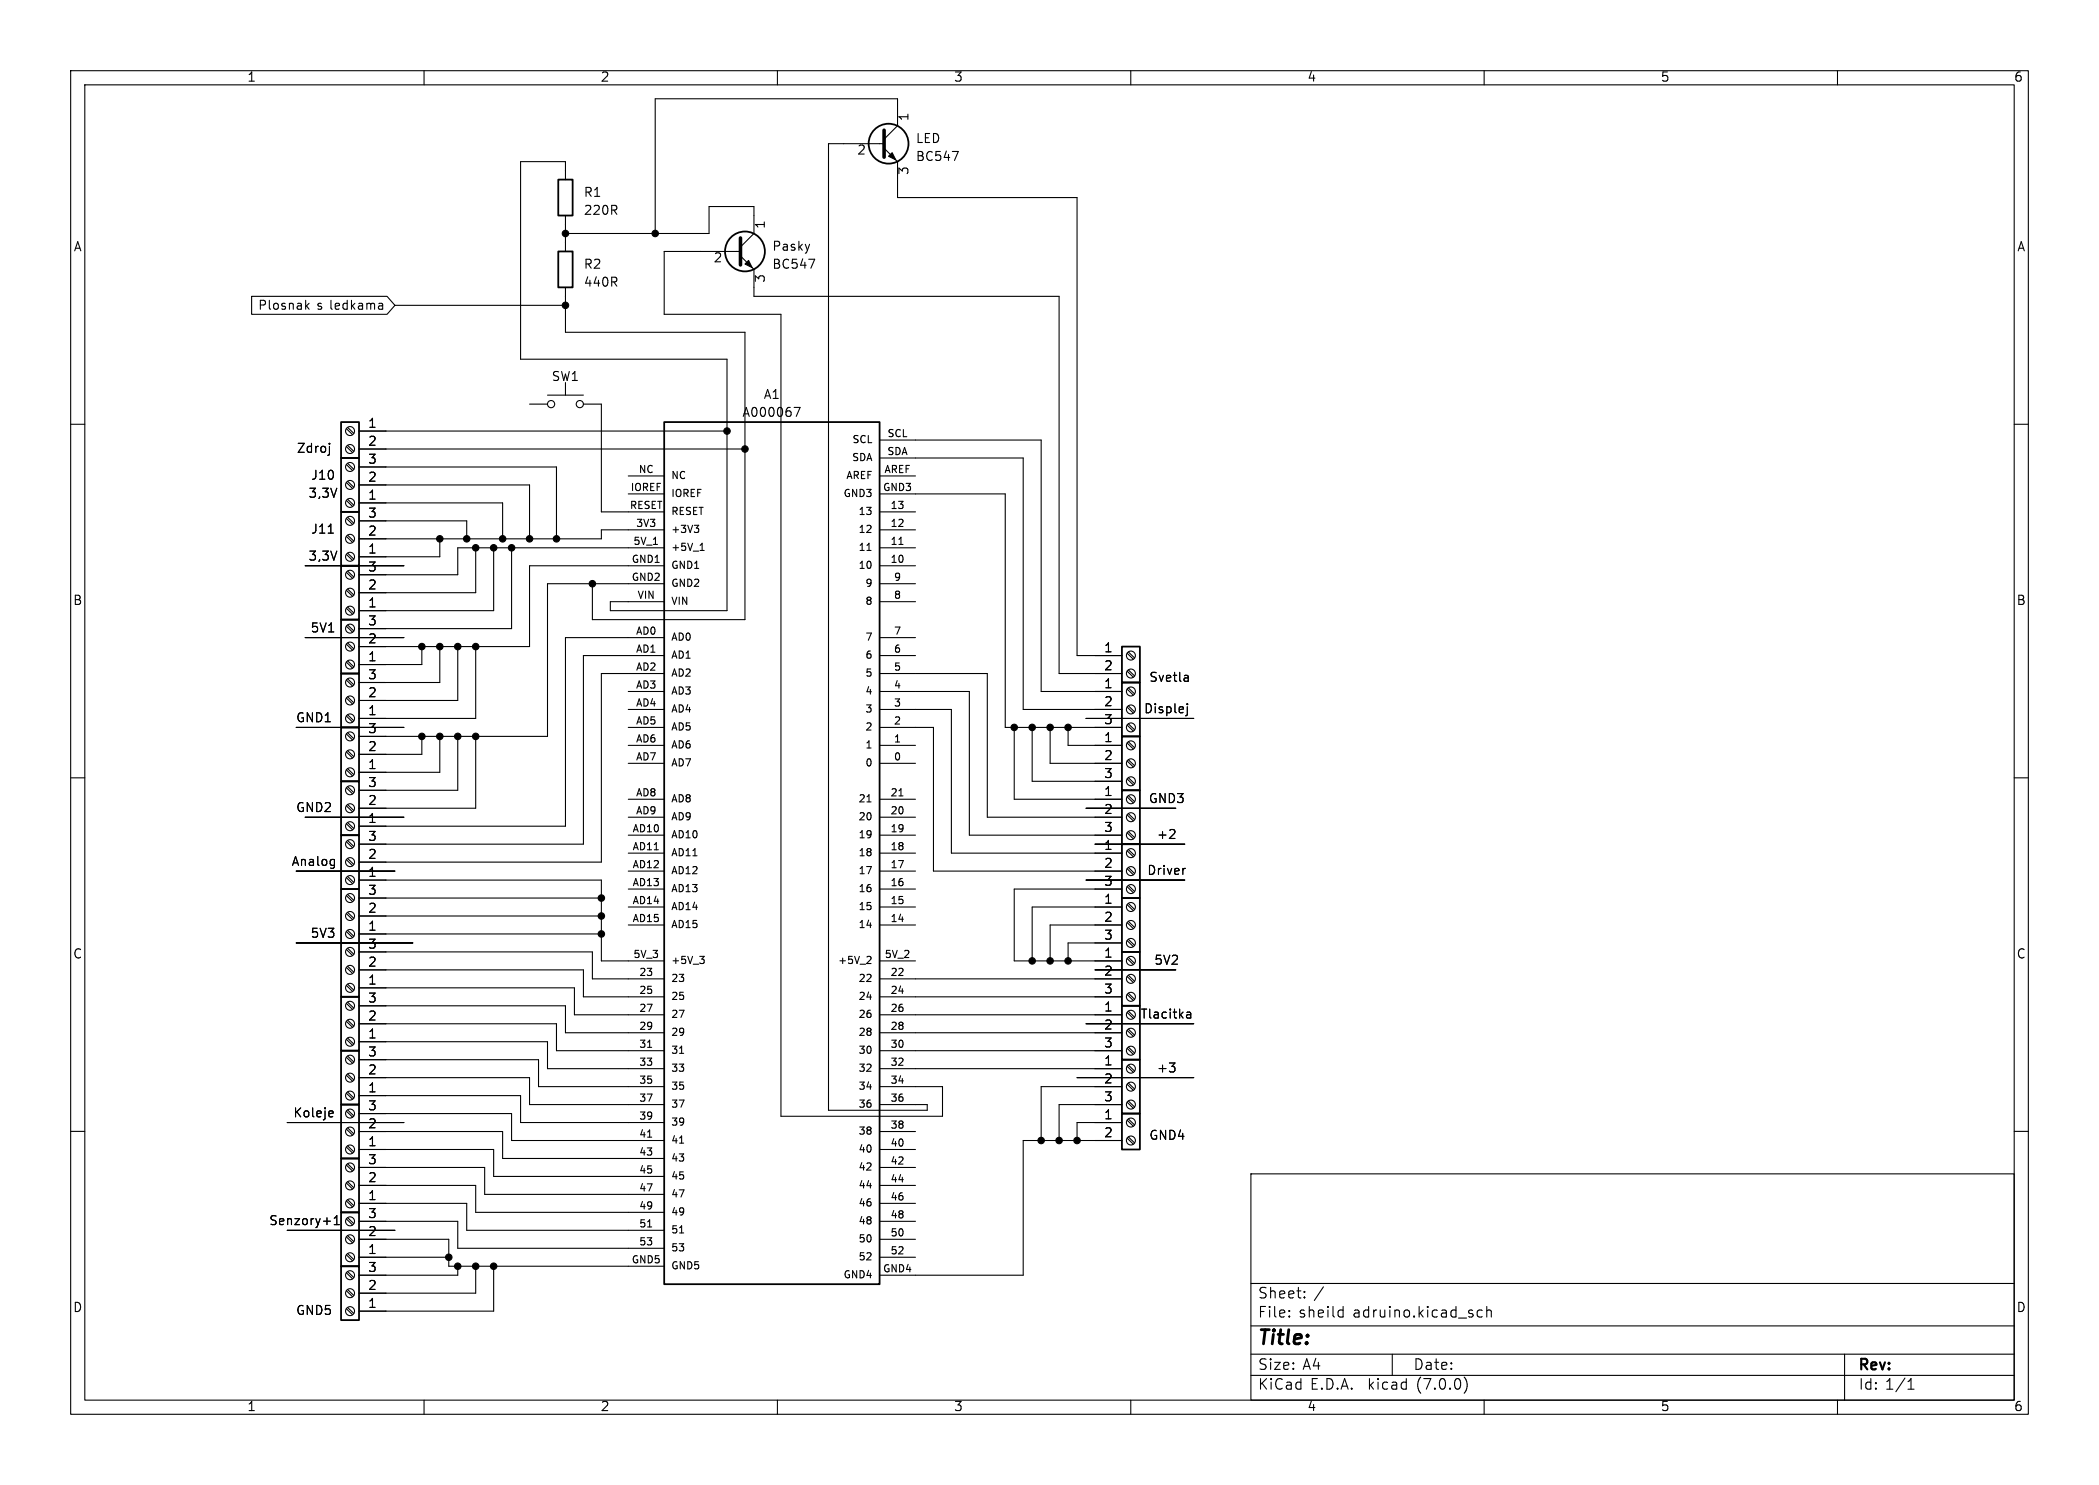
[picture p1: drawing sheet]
<svg xmlns="http://www.w3.org/2000/svg" width="297mm" height="210mm" viewBox="0 0 297 210" stroke-linecap="round" stroke-linejoin="round" font-family="sans-serif">
<g fill="none" stroke="#000" stroke-width=".15">
<path d="M10 10h277v190h-277zM12 12h273v186h-273zM60 10v2M110 10v2M125.1 19.7l1.9-1.9v-3.8h-34.3v19M160 10v2M210 10v2M260 10v2M80 25.4v-2.5h-6.3v27.9h29.2v35.6h-16.5v-1.3h7.6M80 30.5v5.1M80 33h20.3v-3.8h6.4v3.8l-1.9 1.9M104.8 36.2l1.9 1.9v3.8h43.2v53.4h8.8"/>
<path d="M104.8 35.6h-10.8v8.9h16.5v113.4h22.9v-4.2h-8.9M114.4 36.7h.9l-.6 1.2M125.1 21l1.9 1.9v5h25.4v64.8h6.3M125.1 20.3h-7.9v136.7h14v-.8h-6.7M134.8 21.4h.8l-.5 1.3M10 60h2M35.6 41.9h19.2l1.1 1.3-1.1 1.3h-19.2zM43.4 43.3l.3 .4M43.7 42.9l-.4 .5M53.7 42.9h.3l.1 .2v.6M54.1 43.7h-.4M54.1 43.2l-.4 .1"/>
<path d="M55.9 43.2h24.1M74.9 57.2h2.6M77.5 55.9h5M80 40.6v6.4h25.4v40.6h-21.6v-5M80 54.1v1.8M82.5 57.2h2.6v15.2h8.9M112.4 57.6h.8l-.5 1.3M285 60h2M46.4 75.4h.8M46.6 62.7v.1M46.6 63.1v1.1l-.2 .2M49 65.7l.9 .8"/>
<path d="M49 68.2l.9 .9M49 70.8l.9 .8M49 73.3l.9 .9M49 75.9l.9 .8M49 78.4l.9 .8M49 60.6l.9 .9M49 63.2l.9 .8M49.2 65.5l.9 .9M49.2 68.1l.9 .8M49.2 70.6l.9 .9M49.2 73.2l.9 .8M49.2 75.7l.9 .8"/>
<path d="M49.2 78.2l.9 .9M49.2 60.5l.9 .8M49.2 63l.9 .8M50.8 71.1h20.3v5.1M50.8 68.6h24.1v7.6M50.8 66h27.9v10.2M50.8 73.7h15.2v2.5M50.8 61h52.1M50.8 63.5h54.6M62.2 76.2v2.5h-11.4M67.3 77.5v6.3h-16.5M69.8 77.5v8.9h-19"/>
<path d="M72.4 77.5v11.4h-21.6M88.9 67.3h5.1M88.9 69.9h5.1M94 77.5h-29.2v3.8h-14M94 74.9h-8.9v1.3h-34.3M98.2 74.3h.7l-.4 .4M98.8 74.7l.1 .2-.1 .4M99.1 77.8h.5M99.3 77l.1-.2v1M122.7 77.8h.6M124.5 77.5h5M124.5 74.9h5"/>
<path d="M124.5 72.4h5M124.5 69.9h17.7v33h16.5M124.5 64.8h20.3v35.5h13.9M124.5 62.2h22.8v35.6h11.4M124.5 67.3h5M127.2 77h.6M43.2 80h13.9h-13.9M43.2 90.2h13.9h-13.9M49 96.2l.9 .8M49 98.7l.9 .9M49 88.6l.9 .8M49 91.1l.9 .8"/>
<path d="M49 93.6l.9 .9M49 80.9l.9 .9M49 83.5l.9 .8M49 86l.9 .9M49.2 96l.9 .9M49.2 98.6l.9 .8M49.2 88.4l.9 .8M49.2 90.9l.9 .9M49.2 93.5l.9 .8M49.2 80.8l.9 .8M49.2 83.3l.9 .9M49.2 85.9l.9 .8"/>
<path d="M59.7 91.4v2.6h-8.9M62.2 91.4v5.1h-11.4M64.8 91.4v7.7h-14M67.3 91.4v10.2h-16.5M88.9 97.8h5.1M94 95.3h-8.9v26.6h-34.3M94 92.7h-11.5v26.7h-31.7M94 82.6h-16.5v21.5h-26.7M94 90.2h-14v26.6h-29.2M94 80h-19.1v11.4h-24.1M124.5 80h5M124.5 97.8h12.7v20.3h21.5"/>
<path d="M124.5 95.3h15.2v20.3h19M124.5 92.7h5M124.5 90.2h5M124.5 85.1h5M124.5 82.6h5M159.5 94.9l.9 .9M159.5 92.4l.9 .8M159.5 100l.9 .8M159.5 97.5l.9 .8M159.7 94.7l.8 .9M159.7 92.2l.8 .8M159.7 99.8l.8 .9"/>
<path d="M159.7 97.3l.8 .8M168 95.5l.1 .2v.7M168 99.5v.1M168 100v1l-.2 .2M168.1 96.3l-.1 .1M168.1 95.8l-.1 .1M10 110h2M41.9 102.9h15.2h-15.2M43.2 115.6h13.9h-13.9M49 119l.9 .9M49 103.8l.9 .8M49 106.3l.9 .9"/>
<path d="M49 108.9l.9 .8M49 111.4l.9 .9M49 114l.9 .8M49 116.5l.9 .8M49 101.3l.9 .8M49.2 118.9l.9 .8M49.2 103.6l.9 .9M49.2 106.2l.9 .8M49.2 108.7l.9 .9M49.2 111.3l.9 .8M49.2 113.8l.9 .8M49.2 116.3l.9 .9"/>
<path d="M49.2 101.1l.9 .8M59.7 104.1v2.6h-8.9M62.2 104.1v5.1h-11.4M64.8 104.1v7.7h-14M67.3 104.1v10.2h-16.5M88.9 108h5.1M88.9 105.4h5.1M88.9 118.1h5.1M88.9 102.9h5.1M88.9 115.6h5.1M88.9 113h5.1M88.9 100.3h5.1"/>
<path d="M122.7 113.4h.6M124.5 108h5M124.5 105.4h5M124.5 102.9h7.6v20.3h26.6M124.5 100.3h10.1v20.4h24.1M124.5 118.1h5M124.5 115.6h5M124.5 113h5M127.2 112.6h.6M143.5 102.9v10.1h15.2M146 102.9v7.6h12.7M148.6 102.9v5.1h10.1"/>
<path d="M151.1 102.9v2.5h7.6M153.7 114.3h12.7h-12.7M153.7 101.6h15.2h-15.2M154.9 119.4h12.7h-12.7M159.5 117.8l.9 .8M159.5 115.2l.9 .9M159.5 112.7l.9 .8M159.5 102.5l.9 .9M159.5 110.2l.9 .8M159.5 107.6l.9 .9M159.5 105.1l.9 .8M159.7 117.6l.8 .8"/>
<path d="M159.7 115.1l.8 .8M159.7 112.5l.8 .9M159.7 102.4l.8 .8M159.7 110l.8 .8M159.7 107.4l.8 .9M159.7 104.9l.8 .8M165.5 118.6h.7M166.2 117.4v.5M285 110h2M41.9 123.2h14h-14M41.9 133.4h16.5h-16.5M47.2 121.5l.1 .1"/>
<path d="M47.3 121.5v1.1l-.1 .1M47.3 122.3l-.1 .1M49 126.7l.9 .8M49 129.2l.9 .8M49 131.7l.9 .9M49 121.6l.9 .8M49 124.1l.9 .9M49 134.3l.9 .8M49 136.8l.9 .9M49 139.4l.9 .8M49.2 126.5l.9 .8M49.2 129l.9 .9"/>
<path d="M49.2 131.6l.9 .8M49.2 121.4l.9 .9M49.2 124l.9 .8M49.2 134.1l.9 .9M49.2 136.7l.9 .8M49.2 139.2l.9 .8M50.8 132.1h34.3M50.8 129.5h34.3M50.8 127h34.3M50.8 124.5h34.3v11.4h8.9M50.8 139.7h30.5v3.8h12.7M50.8 137.2h31.7v3.8h11.5"/>
<path d="M50.8 134.6h33v3.8h10.2M88.9 130.8h5.1M88.9 128.3h5.1M88.9 125.7h5.1M88.9 123.2h5.1M88.9 120.7h5.1M99 135.2h.6l-.3 .4M99.5 135.7l.1 .1-.1 .4M122.8 135.2l.4 .1 .1 .2-.7 .8h.7M124.5 130.8h5M124.5 128.3h5M124.5 125.7h5"/>
<path d="M124.5 123.2h5M124.5 120.7h5M124.5 138.4h34.2M124.5 135.9h5M153.7 124.5h13.9h-13.9M154.9 137.2h11.5h-11.5M158.7 130.8h-10.1v5.1M158.7 128.3h-12.7v7.6M158.7 125.7h-15.2v10.2h15.2M158.7 133.4h-7.6v2.5M159.5 125.4l.9 .8M159.5 122.9l.9 .8"/>
<path d="M159.5 120.3l.9 .9M159.5 133l.9 .9M159.5 130.5l.9 .8M159.5 127.9l.9 .9M159.5 138.1l.9 .8M159.5 135.6l.9 .8M159.7 125.2l.8 .9M159.7 122.7l.8 .8M159.7 120.1l.8 .9M159.7 132.8l.8 .9M159.7 130.3l.8 .8M159.7 127.8l.8 .8"/>
<path d="M159.7 137.9l.8 .9M159.7 135.4l.8 .8M167.6 122.8h.1M10 160h2M40.6 158.8h16.5h-16.5M46.7 157.1l.4 .1v.2l-.6 .1M47.1 157.9h-.4M49 141.9l.9 .8M49 144.4l.9 .9M49 147l.9 .8M49 149.5l.9 .9M49 152.1l.9 .8"/>
<path d="M49 154.6l.9 .8M49 157.1l.9 .9M49 159.7l.9 .8M49.2 141.7l.9 .9M49.2 144.3l.9 .8M49.2 146.8l.9 .9M49.2 149.4l.9 .8M49.2 151.9l.9 .8M49.2 154.4l.9 .9M49.2 157l.9 .8M49.2 159.5l.9 .9M50.8 147.3h26.7v3.8h16.5"/>
<path d="M50.8 144.8h27.9v3.8h15.3M50.8 142.2h29.2v3.9h14M50.8 154.9h22.9v3.9h20.3M50.8 152.4h24.1v3.8h19.1M50.8 149.9h25.4v3.8h17.8M50.8 157.5h21.6v3.8h21.6M91.6 148.1h.6M124.5 151.1h34.2M124.5 141h34.2M124.5 143.5h34.2M124.5 146.1h34.2M124.5 148.6h34.2"/>
<path d="M152.4 152.4h16.5h-16.5M153.7 144.8h15.2h-15.2M158.7 158.8h-6.3v2.5M158.7 153.7h-11.4v7.6M158.7 156.2h-8.8v5.1M159.5 158.4l.9 .9M159.5 155.9l.9 .8M159.5 153.3l.9 .9M159.5 150.8l.9 .8M159.5 148.3l.9 .8M159.5 145.7l.9 .9M159.5 143.2l.9 .8"/>
<path d="M159.5 140.6l.9 .9M159.7 158.2l.8 .9M159.7 155.7l.8 .8M159.7 153.2l.8 .8M159.7 150.6l.8 .9M159.7 148.1l.8 .8M159.7 145.5l.8 .9M159.7 143l.8 .8M159.7 140.5l.8 .8M165.5 150.3h.7l-.4 .5M166.2 150.9v.6M167.9 143.2h.5l.1 .8"/>
<path d="M167.9 143.9h.6M168.5 143.4l-.6 .2M285 160h2M40.6 174h15.3h-15.3M47.3 173.2h.7M47.3 172.3l.4-.4v1.3M49 172.4l.9 .8M49 174.9l.9 .9M49 177.5l.9 .8M49 164.8l.9 .8M49 167.3l.9 .8M49 169.8l.9 .9"/>
<path d="M49 162.2l.9 .9M49.2 172.2l.9 .9M49.2 174.8l.9 .8M49.2 177.3l.9 .8M49.2 164.6l.9 .8M49.2 167.1l.9 .9M49.2 169.7l.9 .8M49.2 179.8l.9 .9M49.2 162.1l.9 .8M50.8 177.8h12.7M50.8 175.3h12.7v3.8h30.5M50.8 172.7h14v3.8h29.2"/>
<path d="M50.8 170.2h15.2v3.8h28M50.8 167.6h16.5v3.9h26.7M50.8 165.1h17.8v3.8h25.4M50.8 160h20.3v3.8h22.9M50.8 162.6h19v3.8h24.2M64.8 179.1v1.2h-14M67.3 179.1v3.8h-16.5M69.8 179.1v6.3h-19M91.6 160.8h.6M91.6 173.5h.6M124.5 177.8h5M124.5 175.3h5"/>
<path d="M124.5 172.7h5M124.5 170.2h5M124.5 167.6h5M124.5 165.1h5M124.5 160h5M124.5 162.6h5M158.7 161.3h-13.9v19h-20.3M159.5 161l.9 .8M159.7 160.8l.8 .8M177 166h108v32h-108zM49 180l.9 .8M49 182.5l.9 .9"/>
<path d="M49 185.1l.9 .8M49.2 182.4l.9 .8M49.2 184.9l.9 .9M60 198v2M110 198v2M160 198v2M177 194.5h108M177 191.5h108M177 187.5h108M177 181.5h108M182.4 186.1l.1 .1-.1 .1M182.4 185.3l.1 .1-.1 .1"/>
<path d="M184.6 183.4v.1v.1M184.6 182.6v.1v.1M189.6 185.3h.4M190 184.8v1.5M190 186.2l-.4 .1M197 191.5v3M207.2 194.7a1.72 1.72 0 0 1 0 2.3M209.7 185.3h-.4l-.3 .2v.5l.2 .2 .1 .1 .4-.1M210 198v2M210.4 185.4a.37 .37 0 0 1 .6 .1v.8M210.4 184.8v1.5M260 198v2"/>
<path d="M261 191.5v6.5M270 196.5h.8M270 195.4l.4-.4v1.5"/>
<circle cx="78" cy="57.2" r=".51"/>
<circle cx="82" cy="57.2" r=".51"/>
<circle cx="49.5" cy="73.7" r=".63"/>
<circle cx="49.5" cy="61" r=".63"/>
<circle cx="49.5" cy="76.2" r=".63"/>
<circle cx="49.5" cy="78.7" r=".63"/>
<circle cx="49.5" cy="71.1" r=".63"/>
<circle cx="49.5" cy="66" r=".63"/>
<circle cx="49.5" cy="63.5" r=".63"/>
<circle cx="49.5" cy="68.6" r=".63"/>
<circle cx="49.5" cy="96.5" r=".63"/>
<circle cx="49.5" cy="83.8" r=".63"/>
<circle cx="49.5" cy="81.3" r=".63"/>
<circle cx="49.5" cy="91.4" r=".63"/>
<circle cx="49.5" cy="99.1" r=".63"/>
<circle cx="49.5" cy="88.9" r=".63"/>
<circle cx="49.5" cy="94" r=".63"/>
<circle cx="49.5" cy="86.4" r=".63"/>
<circle cx="160" cy="92.7" r=".63"/>
<circle cx="160" cy="97.8" r=".63"/>
<circle cx="160" cy="95.2" r=".63"/>
<circle cx="49.5" cy="119.4" r=".63"/>
<circle cx="49.5" cy="114.3" r=".63"/>
<circle cx="49.5" cy="111.8" r=".63"/>
<circle cx="49.5" cy="109.2" r=".63"/>
<circle cx="49.5" cy="116.8" r=".63"/>
<circle cx="49.5" cy="101.6" r=".63"/>
<circle cx="49.5" cy="104.1" r=".63"/>
<circle cx="49.5" cy="106.7" r=".63"/>
<circle cx="160" cy="118.1" r=".63"/>
<circle cx="160" cy="115.6" r=".63"/>
<circle cx="160" cy="102.9" r=".63"/>
<circle cx="160" cy="100.3" r=".63"/>
<circle cx="160" cy="110.5" r=".63"/>
<circle cx="160" cy="113" r=".63"/>
<circle cx="160" cy="107.9" r=".63"/>
<circle cx="160" cy="105.4" r=".63"/>
<circle cx="49.5" cy="121.9" r=".63"/>
<circle cx="49.5" cy="124.5" r=".63"/>
<circle cx="49.5" cy="127" r=".63"/>
<circle cx="49.5" cy="139.7" r=".63"/>
<circle cx="49.5" cy="129.5" r=".63"/>
<circle cx="49.5" cy="132.1" r=".63"/>
<circle cx="49.5" cy="134.6" r=".63"/>
<circle cx="49.5" cy="137.2" r=".63"/>
<circle cx="160" cy="120.6" r=".63"/>
<circle cx="160" cy="125.7" r=".63"/>
<circle cx="160" cy="123.2" r=".63"/>
<circle cx="160" cy="133.3" r=".63"/>
<circle cx="160" cy="138.4" r=".63"/>
<circle cx="160" cy="135.9" r=".63"/>
<circle cx="160" cy="130.8" r=".63"/>
<circle cx="160" cy="128.3" r=".63"/>
<circle cx="49.5" cy="142.2" r=".63"/>
<circle cx="49.5" cy="152.4" r=".63"/>
<circle cx="49.5" cy="149.9" r=".63"/>
<circle cx="49.5" cy="157.5" r=".63"/>
<circle cx="49.5" cy="147.3" r=".63"/>
<circle cx="49.5" cy="144.8" r=".63"/>
<circle cx="49.5" cy="154.9" r=".63"/>
<circle cx="160" cy="153.7" r=".63"/>
<circle cx="160" cy="151.1" r=".63"/>
<circle cx="160" cy="141" r=".63"/>
<circle cx="160" cy="148.6" r=".63"/>
<circle cx="160" cy="156.2" r=".63"/>
<circle cx="160" cy="143.5" r=".63"/>
<circle cx="160" cy="158.7" r=".63"/>
<circle cx="160" cy="146" r=".63"/>
<circle cx="49.5" cy="175.3" r=".63"/>
<circle cx="49.5" cy="177.8" r=".63"/>
<circle cx="49.5" cy="170.2" r=".63"/>
<circle cx="49.5" cy="160" r=".63"/>
<circle cx="49.5" cy="162.6" r=".63"/>
<circle cx="49.5" cy="165.1" r=".63"/>
<circle cx="49.5" cy="167.6" r=".63"/>
<circle cx="49.5" cy="172.7" r=".63"/>
<circle cx="160" cy="161.3" r=".63"/>
<circle cx="49.5" cy="182.9" r=".63"/>
<circle cx="49.5" cy="180.3" r=".63"/>
<circle cx="49.5" cy="185.4" r=".63"/>
</g>
<g fill="none" stroke="#000" stroke-width=".25">
<path d="M79 35.6h2v5h-2zM79 25.4h2v5.1h-2zM48.3 59.7h2.5v5.1h-2.5zM94 59.7h30.5v121.9h-30.5zM48.3 64.8h2.5v7.6h-2.5zM48.3 72.4h2.5v7.6h-2.5zM48.3 95.3h2.5v7.6h-2.5zM48.3 87.6h2.5v7.7h-2.5zM48.3 80h2.5v7.6h-2.5zM158.7 91.4h2.6v5.1h-2.6zM158.7 96.5h2.6v7.6h-2.6zM48.3 118.1h2.5v7.6h-2.5z"/>
<path d="M48.3 102.9h2.5v7.6h-2.5zM48.3 110.5h2.5v7.6h-2.5zM158.7 111.8h2.6v7.6h-2.6zM158.7 119.4h2.6v7.6h-2.6zM158.7 104.1h2.6v7.7h-2.6zM48.3 125.7h2.5v7.7h-2.5zM48.3 133.4h2.5v7.6h-2.5zM158.7 127h2.6v7.6h-2.6zM158.7 134.6h2.6v7.6h-2.6zM48.3 141h2.5v7.6h-2.5zM48.3 148.6h2.5v7.6h-2.5zM48.3 156.2h2.5v7.6h-2.5z"/>
<path d="M158.7 157.5h2.6v5.1h-2.6zM158.7 149.9h2.6v7.6h-2.6zM158.7 142.2h2.6v7.7h-2.6zM48.3 171.5h2.5v7.6h-2.5zM48.3 163.8h2.5v7.7h-2.5zM48.3 179.1h2.5v7.6h-2.5z"/>
<circle cx="105.4" cy="35.6" r="2.82"/>
<circle cx="125.7" cy="20.3" r="2.82"/>
</g>
<path d="M125.1 18.4v3.8M104.8 33.7v3.8" fill="none" stroke="#000" stroke-width=".51"/>
<g fill="#000" stroke="#000" stroke-width=".15">
<path d="M105.4 37.3l.5-.5 .5 1zM125.7 22.1l.5-.5 .5 1z"/>
<circle cx="80" cy="33" r=".46"/>
<circle cx="92.7" cy="33" r=".46"/>
<circle cx="80" cy="43.2" r=".46"/>
<circle cx="62.2" cy="76.2" r=".46"/>
<circle cx="66" cy="76.2" r=".46"/>
<circle cx="67.3" cy="77.5" r=".46"/>
<circle cx="69.8" cy="77.5" r=".46"/>
<circle cx="71.1" cy="76.2" r=".46"/>
<circle cx="72.4" cy="77.5" r=".46"/>
<circle cx="74.9" cy="76.2" r=".46"/>
<circle cx="78.7" cy="76.2" r=".46"/>
<circle cx="102.9" cy="61" r=".46"/>
<circle cx="105.4" cy="63.5" r=".46"/>
<circle cx="59.7" cy="91.4" r=".46"/>
<circle cx="62.2" cy="91.4" r=".46"/>
<circle cx="64.8" cy="91.4" r=".46"/>
<circle cx="67.3" cy="91.4" r=".46"/>
<circle cx="83.8" cy="82.6" r=".46"/>
<circle cx="59.7" cy="104.1" r=".46"/>
<circle cx="62.2" cy="104.1" r=".46"/>
<circle cx="64.8" cy="104.1" r=".46"/>
<circle cx="67.3" cy="104.1" r=".46"/>
<circle cx="143.5" cy="102.9" r=".46"/>
<circle cx="146" cy="102.9" r=".46"/>
<circle cx="148.6" cy="102.9" r=".46"/>
<circle cx="151.1" cy="102.9" r=".46"/>
<circle cx="85.1" cy="132.1" r=".46"/>
<circle cx="85.1" cy="129.5" r=".46"/>
<circle cx="85.1" cy="127" r=".46"/>
<circle cx="146" cy="135.9" r=".46"/>
<circle cx="148.6" cy="135.9" r=".46"/>
<circle cx="151.1" cy="135.9" r=".46"/>
<circle cx="63.5" cy="177.8" r=".46"/>
<circle cx="64.8" cy="179.1" r=".46"/>
<circle cx="67.3" cy="179.1" r=".46"/>
<circle cx="69.8" cy="179.1" r=".46"/>
<circle cx="147.3" cy="161.3" r=".46"/>
<circle cx="149.9" cy="161.3" r=".46"/>
<circle cx="152.4" cy="161.3" r=".46"/>
</g>
<text font-size="2.8" x="178" y="190.8">Title:</text>
<g font-size="2.1">
<text x="178" y="183.9">Sheet:</text>
<text x="185.9" y="183.9">/</text>
<text x="178" y="186.6">File:</text>
<text x="183.8" y="186.6">sheild</text>
<text x="191.5" y="186.6">adruino.kicad_sch</text>
<text x="178" y="196.8">KiCad</text>
<text x="178" y="194">Size:</text>
<text x="184.3" y="194">A4</text>
<text x="185.4" y="196.8">E.D.A.</text>
<text x="193.7" y="196.8">kicad</text>
<text x="200" y="194">Date:</text>
<text x="200.6" y="196.8">(7.0.0)</text>
<text x="263" y="194.2">Rev:</text>
<text x="263" y="196.8">Id: 1/1</text>
</g>
<g font-size="1.8">
<text x="35" y="11.8">1</text>
<text x="85" y="11.8">2</text>
<text x="135" y="11.8">3</text>
<text x="185" y="11.8">4</text>
<text x="235" y="11.8">5</text>
<text x="285" y="11.8">6</text>
<text x="128.9" y="17.2" transform="rotate(-90 128.9 17.2)">1</text>
<text x="121.3" y="22.2">2</text>
<text x="129.5" y="20.5">LED</text>
<text x="129.5" y="23.1">BC547</text>
<text x="82.6" y="28.1">R1</text>
<text x="128.9" y="24.8" transform="rotate(-90 128.9 24.8)">3</text>
<text x="10.4" y="35.8">A</text>
<text x="82.6" y="30.7">220R</text>
<text x="108.6" y="32.4" transform="rotate(-90 108.6 32.4)">1</text>
<text x="109.2" y="35.8">Pasky</text>
<text x="285.4" y="35.8">A</text>
<text x="82.6" y="38.3">R2</text>
<text x="82.6" y="40.8">440R</text>
<text x="100.9" y="37.5">2</text>
<text x="108.6" y="40" transform="rotate(-90 108.6 40)">3</text>
<text x="109.2" y="38.3">BC547</text>
<text x="36.4" y="44.1">Plosnak</text>
<text x="44.7" y="44.1">s ledkama</text>
<text x="78" y="54.2">SW1</text>
<text x="105" y="59.2">A000067</text>
<text x="108" y="56.7">A1</text>
<text x="42" y="64.3">Zdroj</text>
<text x="52" y="65.8">3</text>
<text x="52" y="60.7">1</text>
<text x="52" y="63.2">2</text>
<text x="43.6" y="70.7">3,3V</text>
<text x="44" y="68.1">J10</text>
<text x="52" y="70.9">1</text>
<text x="52" y="68.3">2</text>
<text x="44" y="75.8">J11</text>
<text x="52" y="75.9">2</text>
<text x="52" y="73.4">3</text>
<text x="43.6" y="79.6">3,3V</text>
<text x="52" y="83.6">2</text>
<text x="52" y="81">3</text>
<text x="52" y="78.5">1</text>
<text x="10.3" y="85.8">B</text>
<text x="43.9" y="89.7">5V1</text>
<text x="52" y="88.6">3</text>
<text x="52" y="86.1">1</text>
<text x="285.3" y="85.8">B</text>
<text x="52" y="93.7">1</text>
<text x="52" y="91.2">2</text>
<text x="156.2" y="92.5">1</text>
<text x="156.2" y="95">2</text>
<text x="52" y="101.3">1</text>
<text x="52" y="98.8">2</text>
<text x="52" y="96.3">3</text>
<text x="156.2" y="97.5">1</text>
<text x="156.2" y="100.1">2</text>
<text x="161.8" y="101.2">Displej</text>
<text x="162.6" y="96.7">Svetla</text>
<text x="41.8" y="102.4">GND1</text>
<text x="52" y="106.4">2</text>
<text x="52" y="103.9">3</text>
<text x="156.2" y="102.6">3</text>
<text x="156.2" y="105.2">1</text>
<text x="156.2" y="107.7">2</text>
<text x="52" y="109">1</text>
<text x="52" y="111.5">3</text>
<text x="156.2" y="112.8">1</text>
<text x="156.2" y="110.2">3</text>
<text x="162.5" y="113.9">GND3</text>
<text x="41.8" y="115.1">GND2</text>
<text x="52" y="119.1">3</text>
<text x="52" y="116.6">1</text>
<text x="52" y="114">2</text>
<text x="156.2" y="115.3">2</text>
<text x="156.2" y="117.9">3</text>
<text x="163.6" y="118.9">+2</text>
<text x="41.2" y="122.7">Analog</text>
<text x="52" y="124.2">1</text>
<text x="52" y="121.7">2</text>
<text x="156.2" y="120.4">1</text>
<text x="156.2" y="122.9">2</text>
<text x="156.2" y="125.5">3</text>
<text x="162.3" y="124">Driver</text>
<text x="52" y="131.8">1</text>
<text x="52" y="129.3">2</text>
<text x="52" y="126.7">3</text>
<text x="156.2" y="128">1</text>
<text x="156.2" y="130.6">2</text>
<text x="10.3" y="135.8">C</text>
<text x="43.9" y="132.9">5V3</text>
<text x="52" y="136.9">2</text>
<text x="52" y="134.4">3</text>
<text x="156.2" y="133.1">3</text>
<text x="156.2" y="135.6">1</text>
<text x="163.3" y="136.7">5V2</text>
<text x="285.3" y="135.8">C</text>
<text x="52" y="142">3</text>
<text x="52" y="139.4">1</text>
<text x="156.2" y="143.3">1</text>
<text x="156.2" y="138.2">2</text>
<text x="156.2" y="140.7">3</text>
<text x="52" y="147.1">1</text>
<text x="52" y="144.5">2</text>
<text x="52" y="149.6">3</text>
<text x="156.2" y="145.8">2</text>
<text x="156.2" y="148.3">3</text>
<text x="161.3" y="144.3">Tlacitka</text>
<text x="52" y="154.7">1</text>
<text x="52" y="152.1">2</text>
<text x="156.2" y="150.9">1</text>
<text x="156.2" y="153.4">2</text>
<text x="156.2" y="156">3</text>
<text x="163.6" y="152">+3</text>
<text x="41.5" y="158.3">Koleje</text>
<text x="52" y="159.8">2</text>
<text x="52" y="157.2">3</text>
<text x="156.2" y="158.5">1</text>
<text x="156.2" y="161">2</text>
<text x="162.6" y="161.5">GND4</text>
<text x="52" y="167.4">2</text>
<text x="52" y="164.8">3</text>
<text x="52" y="162.3">1</text>
<text x="38" y="173.5">Senzory+1</text>
<text x="52" y="172.5">3</text>
<text x="52" y="169.9">1</text>
<text x="52" y="177.5">1</text>
<text x="52" y="175">2</text>
<text x="10.3" y="185.8">D</text>
<text x="52" y="185.2">1</text>
<text x="52" y="182.6">2</text>
<text x="52" y="180.1">3</text>
<text x="285.3" y="185.8">D</text>
<text x="41.8" y="186.2">GND5</text>
<text x="35" y="199.8">1</text>
<text x="85" y="199.8">2</text>
<text x="135" y="199.8">3</text>
<text x="185" y="199.8">4</text>
<text x="235" y="199.8">5</text>
<text x="285" y="199.8">6</text>
</g>
<g font-size="1.4">
<text x="120.4" y="65.5">SDA</text>
<text x="120.5" y="62.9">SCL</text>
<text x="125.5" y="64.5">SDA</text>
<text x="125.5" y="62">SCL</text>
<text x="89.2" y="69.6">IOREF</text>
<text x="90.3" y="67.1">NC</text>
<text x="95" y="70.5">IOREF</text>
<text x="95" y="68">NC</text>
<text x="119.2" y="70.5">GND3</text>
<text x="119.6" y="68">AREF</text>
<text x="124.9" y="69.6">GND3</text>
<text x="125.1" y="67.1">AREF</text>
<text x="89.1" y="72.1">RESET</text>
<text x="89.6" y="77.2">5V_1</text>
<text x="89.9" y="74.7">3V3</text>
<text x="95" y="75.6">+3V3</text>
<text x="95" y="73.1">RESET</text>
<text x="121.3" y="75.6">12</text>
<text x="121.3" y="73.1">13</text>
<text x="125.9" y="77.2">11</text>
<text x="125.9" y="74.7">12</text>
<text x="125.9" y="72.1">13</text>
<text x="89.3" y="79.8">GND1</text>
<text x="89.3" y="82.3">GND2</text>
<text x="95" y="78.2">+5V_1</text>
<text x="95" y="80.7">GND1</text>
<text x="95" y="83.2">GND2</text>
<text x="121.3" y="80.7">10</text>
<text x="121.3" y="78.2">11</text>
<text x="122.3" y="83.2">9</text>
<text x="125.9" y="79.8">10</text>
<text x="126.4" y="82.3">9</text>
<text x="89.9" y="89.9">AD0</text>
<text x="90.1" y="84.8">VIN</text>
<text x="95" y="85.8">VIN</text>
<text x="122.3" y="85.8">8</text>
<text x="126.4" y="89.9">7</text>
<text x="126.4" y="84.8">8</text>
<text x="89.9" y="92.5">AD1</text>
<text x="89.9" y="95">AD2</text>
<text x="95" y="90.9">AD0</text>
<text x="95" y="93.4">AD1</text>
<text x="95" y="95.9">AD2</text>
<text x="122.3" y="95.9">5</text>
<text x="122.3" y="93.4">6</text>
<text x="122.3" y="90.9">7</text>
<text x="126.4" y="95">5</text>
<text x="126.4" y="92.5">6</text>
<text x="89.9" y="97.5">AD3</text>
<text x="89.9" y="100.1">AD4</text>
<text x="95" y="98.5">AD3</text>
<text x="95" y="101">AD4</text>
<text x="122.3" y="101">3</text>
<text x="122.3" y="98.5">4</text>
<text x="126.4" y="100.1">3</text>
<text x="126.4" y="97.5">4</text>
<text x="89.9" y="102.6">AD5</text>
<text x="89.9" y="105.2">AD6</text>
<text x="89.9" y="107.7">AD7</text>
<text x="95" y="103.6">AD5</text>
<text x="95" y="106.1">AD6</text>
<text x="122.3" y="106.1">1</text>
<text x="122.3" y="103.6">2</text>
<text x="126.4" y="107.7">0</text>
<text x="126.4" y="105.2">1</text>
<text x="126.4" y="102.6">2</text>
<text x="89.9" y="112.8">AD8</text>
<text x="95" y="108.6">AD7</text>
<text x="95" y="113.7">AD8</text>
<text x="121.3" y="113.7">21</text>
<text x="122.3" y="108.6">0</text>
<text x="125.9" y="112.8">21</text>
<text x="89.4" y="117.9">AD10</text>
<text x="89.9" y="115.3">AD9</text>
<text x="95" y="118.8">AD10</text>
<text x="95" y="116.3">AD9</text>
<text x="121.3" y="118.8">19</text>
<text x="121.3" y="116.3">20</text>
<text x="125.9" y="117.9">19</text>
<text x="125.9" y="115.3">20</text>
<text x="89.4" y="120.4">AD11</text>
<text x="89.4" y="122.9">AD12</text>
<text x="89.4" y="125.5">AD13</text>
<text x="95" y="121.3">AD11</text>
<text x="95" y="123.9">AD12</text>
<text x="121.3" y="123.9">17</text>
<text x="121.3" y="121.3">18</text>
<text x="125.9" y="125.5">16</text>
<text x="125.9" y="122.9">17</text>
<text x="125.9" y="120.4">18</text>
<text x="89.4" y="128">AD14</text>
<text x="89.4" y="130.6">AD15</text>
<text x="95" y="126.4">AD13</text>
<text x="95" y="129">AD14</text>
<text x="95" y="131.5">AD15</text>
<text x="121.3" y="131.5">14</text>
<text x="121.3" y="129">15</text>
<text x="121.3" y="126.4">16</text>
<text x="125.9" y="130.6">14</text>
<text x="125.9" y="128">15</text>
<text x="89.6" y="135.6">5V_3</text>
<text x="95" y="136.6">+5V_3</text>
<text x="118.4" y="136.6">+5V_2</text>
<text x="125.1" y="135.6">5V_2</text>
<text x="90.4" y="138.2">23</text>
<text x="90.4" y="140.7">25</text>
<text x="90.4" y="143.3">27</text>
<text x="95" y="139.1">23</text>
<text x="95" y="141.7">25</text>
<text x="121.3" y="139.1">22</text>
<text x="121.3" y="141.7">24</text>
<text x="125.9" y="138.2">22</text>
<text x="125.9" y="140.7">24</text>
<text x="125.9" y="143.3">26</text>
<text x="90.4" y="145.8">29</text>
<text x="90.4" y="148.3">31</text>
<text x="95" y="144.2">27</text>
<text x="95" y="146.7">29</text>
<text x="95" y="149.3">31</text>
<text x="121.3" y="144.2">26</text>
<text x="121.3" y="146.7">28</text>
<text x="121.3" y="149.3">30</text>
<text x="125.9" y="145.8">28</text>
<text x="125.9" y="148.3">30</text>
<text x="90.4" y="150.9">33</text>
<text x="90.4" y="153.4">35</text>
<text x="90.4" y="156">37</text>
<text x="95" y="151.8">33</text>
<text x="95" y="154.4">35</text>
<text x="121.3" y="151.8">32</text>
<text x="121.3" y="154.4">34</text>
<text x="125.9" y="150.9">32</text>
<text x="125.9" y="153.4">34</text>
<text x="125.9" y="156">36</text>
<text x="90.4" y="158.5">39</text>
<text x="90.4" y="161">41</text>
<text x="95" y="156.9">37</text>
<text x="95" y="159.4">39</text>
<text x="95" y="162">41</text>
<text x="121.3" y="156.9">36</text>
<text x="121.3" y="160.7">38</text>
<text x="125.9" y="159.8">38</text>
<text x="90.4" y="163.6">43</text>
<text x="90.4" y="166.1">45</text>
<text x="95" y="164.5">43</text>
<text x="95" y="167.1">45</text>
<text x="121.3" y="163.3">40</text>
<text x="121.3" y="165.8">42</text>
<text x="125.9" y="162.3">40</text>
<text x="125.9" y="164.8">42</text>
<text x="125.9" y="167.4">44</text>
<text x="90.4" y="168.7">47</text>
<text x="90.4" y="171.2">49</text>
<text x="90.4" y="173.7">51</text>
<text x="95" y="169.6">47</text>
<text x="95" y="172.1">49</text>
<text x="121.3" y="168.3">44</text>
<text x="121.3" y="170.9">46</text>
<text x="121.3" y="173.4">48</text>
<text x="125.9" y="169.9">46</text>
<text x="125.9" y="172.5">48</text>
<text x="89.3" y="178.8">GND5</text>
<text x="90.4" y="176.3">53</text>
<text x="95" y="174.7">51</text>
<text x="95" y="177.2">53</text>
<text x="95" y="179.8">GND5</text>
<text x="121.3" y="176">50</text>
<text x="121.3" y="178.5">52</text>
<text x="125.9" y="175">50</text>
<text x="125.9" y="177.5">52</text>
<text x="119.2" y="181">GND4</text>
<text x="124.9" y="180.1">GND4</text>
</g>
</svg>
